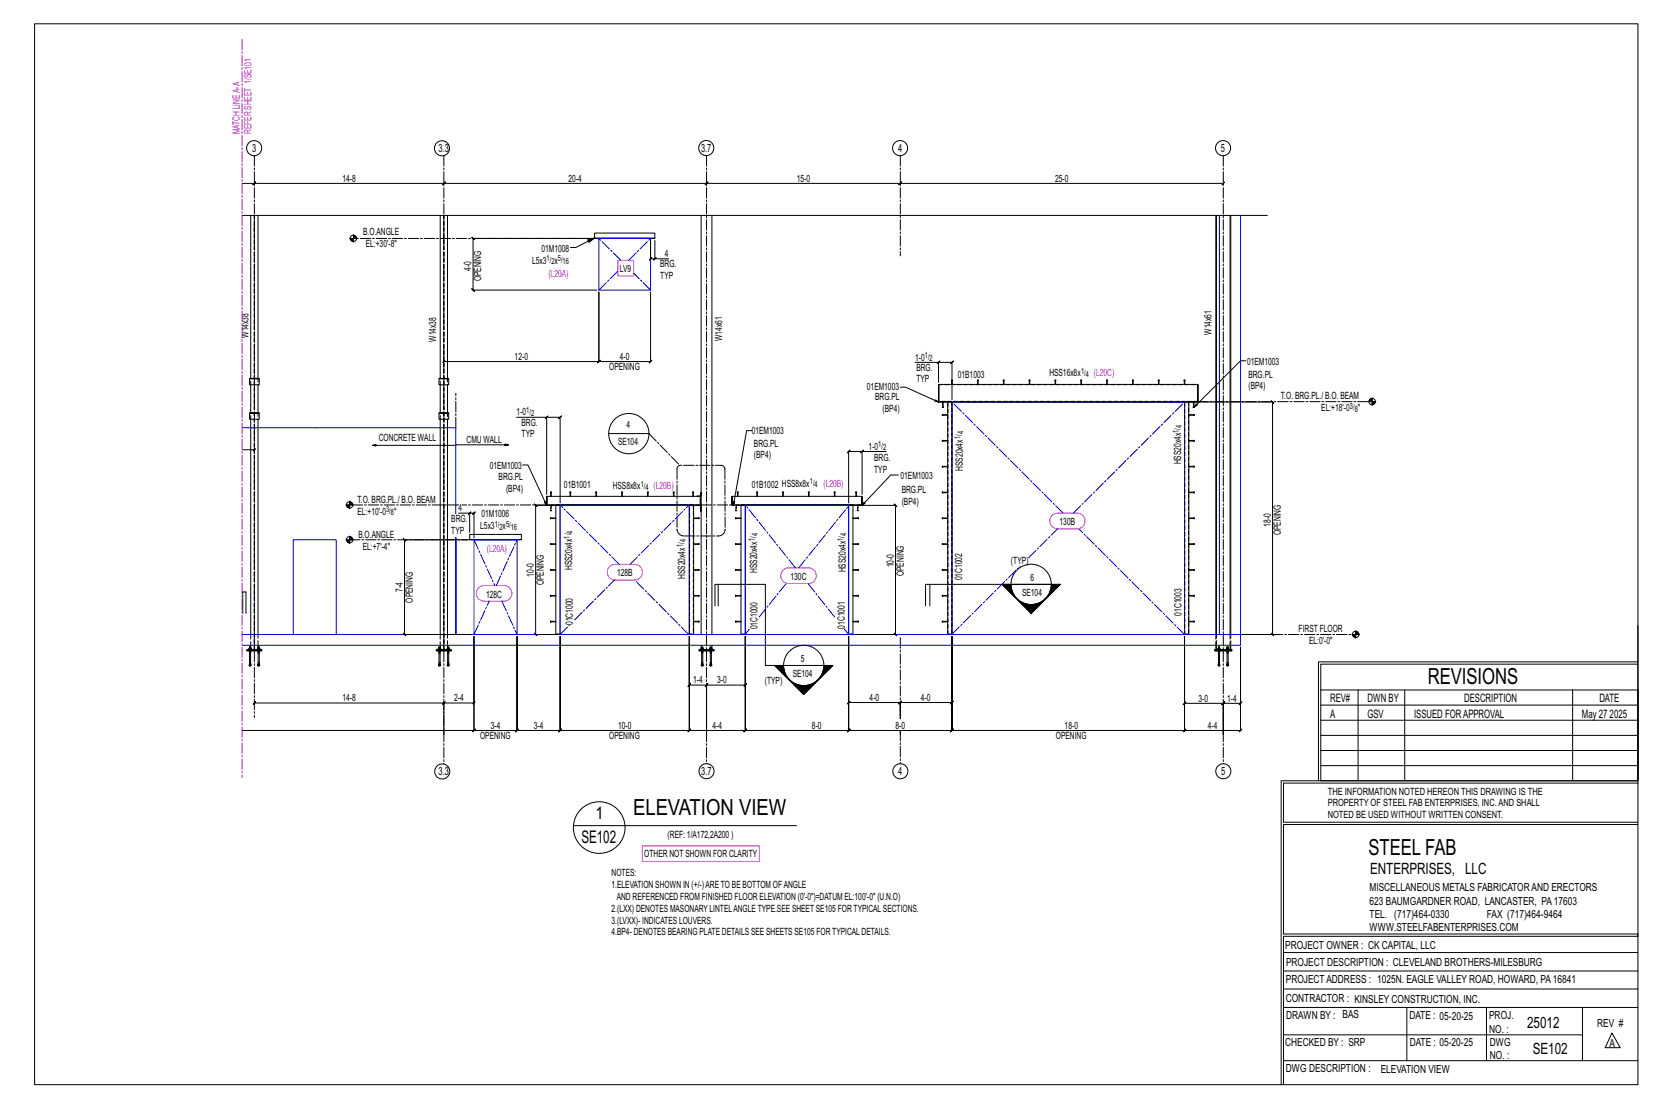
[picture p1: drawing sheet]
<svg xmlns="http://www.w3.org/2000/svg" width="914mm" height="610mm" viewBox="0 0 914 610" stroke-linecap="round" stroke-linejoin="round" font-family="sans-serif">
<g fill="none" stroke="#000" stroke-width=".55">
<path d="M19 13h883v584h-883zM133 101h7l-1 1 2-2-2 2 2-2-1 1h104v1l1-2-1 2 1-2-1 1h145l-1 1 2-2-2 2 2-2-1 1h107l-1 1 1-2-1 2 1-2v1h177v1l1-2-1 1M133 119h565M138 119v89M142 119v89M242 119v89M246 119v89M386 119v230M392 119v230M669 119v230M670 119v230M677 119v230"/>
<path d="M678 119v230M192 131h5M193 132l1 1M193 131l2 2M194 131l1 1M195 130v1M195 130l1 1M195 131h.1M195 129v4M326 131h-66l1 1-1-1v29v-1l1 1h-1h69M327 131h34zM327 131v-3h34v3"/>
<path d="M327 131l-3 1v1l3-2-10 5h-3M358 132v11h-1l2-1-1 1h3M361 132v11h7M361 143v-1l-1 1zM358 161v38l1-1-2 2 1-1h-28v-1l-1 2 1-1v-38v38l-1 1 1-1h-86M244 200l1-1zM504 200h13v11M517 200h7h-1l2-1-1 1v20M686 199h-3l-26 25 2-2v1l-2 1M137 208l6 1zM137 209v3h6v-3M138 212v15"/>
<path d="M142 212v15M242 208l5 1zM242 209v3h5v-3M242 212v15M246 212v15M496 213h3l18 8h-2v-1l2 1M516 200l1-1zM517 212v9zM517 212h142v9h-142zM524 209v1zM524 210v2v-2M538 209l1 1z"/>
<path d="M538 210v2v-2M552 209l1 1zM552 210v2l1-2M566 209l1 1zM567 210v2v-2M581 209v1zM581 210v2v-2M595 209v1zM595 210v2v-2M609 209l1 1zM609 210v2l1-2M623 209l1 1z"/>
<path d="M624 210v2v-2M638 209v1zM638 210v2v-2M652 209v1zM652 210v2v-2M659 212l1 9zM755 219l-1 2M755 220l-1 1M755 219v4M137 227l6 1zM137 228v3h6v-3M138 231v118"/>
<path d="M142 231v118M242 227l5 1zM242 228v3h5v-3M242 231v118M246 231v118M284 230h17v42M301 230h7l1-1-1 1v47M302 229l-2 1zM335 239h22M414 237h-3l-7 41v-2v2M517 221h4zM519 228v1z"/>
<path d="M519 224h.1M519 224v-3v3M519 228h3l-3 1M522 221h2zM522 221h2v128h-2zM524 221h128zM652 221h2zM652 221h2v128h-2zM653 221h48h-1l1 1v-1v128h-1l1 1v-1h-17M655 221h5zM657 224h.1M657 224v-3v3"/>
<path d="M657 228v1zM657 228h-3l3 1M753 221h4M755 220v1M755 221h.1M756 221l-1 1M757 221l-2 1M757 221l-2 2M757 222l-1 1M140 247h1l-2 1h1h-7M205 245l2 1v-1h-2h46M251 245h29h-2h2"/>
<path d="M288 256h3l10 22-1-1 1-1v2M475 249h-8l1-1-2 1h1v28M475 248l-1 1zM488 249h-13v23M519 257h.1M519 242v1zM519 257h3h-3M519 243h3h-3M657 257h.1M657 257h-3h3M657 242v1zM657 243h-3h3"/>
<path d="M190 278h5M191 278l1 2M191 278l1 1M192 278v1M192 278h.1M192 277l2 1M192 277l1 1M192 276l2 2M192 278h1M192 276v4M193 276l1 2M301 273v5z"/>
<path d="M301 273h85v5h-85zM303 271h1zM303 271v2v-2M306 278h2zM306 278h2v71h-2zM307 278h-12h-1l2 1-1-1v71h-1l2 1-1-1h12M309 278h70zM314 271h.1M314 271v2v-2M328 271h.1M328 271v2v-2M342 271h1z"/>
<path d="M342 271v2l1-2M356 271h1zM357 271v2v-2M371 271h.1M371 271v2v-2M379 278h3zM379 278h3v71h-3zM381 271h1zM381 271v2l1-2M382 278h4v4v-4zM384 273h2v-2v2zM386 273v5z"/>
<path d="M403 273v5zM403 273h71v5h-71zM406 271h.1M406 271v2v-2M408 278h2zM408 278h2v71h-2zM411 278h56zM417 271h.1M417 271v2v-2M431 271h.1M431 271v2v-2M445 271h1z"/>
<path d="M445 271v2v-2M459 271h1zM459 271v2l1-2M467 278h3zM467 278h3v71h-3zM468 278h25h-1l2 1-1-1v71h-1l2 1-1-1h-22M471 271h1zM471 271v2v-2M474 273l1 5zM495 262h-5l-15 16 1-1-1 1M519 271h.1M519 271h3h-3"/>
<path d="M657 271h.1M657 271h-3h3M190 297h5M191 298l1 1M191 297l1 2M192 297v1M192 296l2 1M192 296l1 1M192 297h1M192 295v4M193 295l1 2M252 283h7v10"/>
<path d="M258 297h-35h-1l1 1v-1v52h-1l1 1v-1h37M258 283l1-1zM259 297h28zM259 297v-3h28v3M259 283h2h-1l2-1-1 1v13M303 299v1zM303 285v1zM303 299h3l-3 1M303 285h3l-3 1M385 299v1zM385 299h-3l3 1M385 285v1z"/>
<path d="M385 285h-3l3 1M405 299v1zM405 285v1zM405 299h3l-3 1M405 285h3l-3 1M472 299l1 1zM472 299h-2l2 1M472 285l1 1zM472 285h-2l2 1M519 299v1zM519 285v1zM519 299h3l-3 1"/>
<path d="M519 285h3l-3 1M657 299v1zM657 299h-3l3 1M657 285v1zM657 285h-3l3 1M303 314h.1M303 314h3h-3M385 314h.1M385 314h-3h3M405 314h.1M405 314h3h-3M472 314h1z"/>
<path d="M472 314h-2h2M519 314h.1M519 314h3h-3M657 314h.1M657 314h-3h3M133 326h2v12M134 326v12M303 328h.1M303 328h3h-3M385 328h.1M385 328h-3h3M394 334v-12h27v44h5"/>
<path d="M395 322v12M405 328h.1M405 328h3h-3M472 328h1zM472 328h-2h2M512 322v12M519 328h.1M519 328h3h-3M552 322l16 15 16-15-16 16zM552 322l16 15 15-15M552 322l7 6M552 322l6 6"/>
<path d="M553 322l5 5M553 322l5 4M553 322l4 4M554 322l3 3M554 322l3 2M555 322l2 2M555 322l2 1M556 322l1 1M556 322h1M557 322h22h-69v12M562 331l6 6 6-6M563 332l5 5"/>
<path d="M563 332l5 4 4-4M564 332l4 4M564 332l4 4 3-4M565 333l3 2M565 333l3 2 2-2M566 333l2 2 2-2M566 333l2 1 1-1M567 333l1 1M567 333l1 1v-1M567 333h1M568 333h.1M571 332l-3 3"/>
<path d="M572 332l-4 4M573 331l-5 6M579 322h5l-16 16-16-16h4M579 322h.1M580 322l-1 1M581 322l-2 2M581 322l-3 2M581 322l-3 3M582 322l-4 3M582 322l-4 4M583 322l-6 6M584 322h-1l-6 5"/>
<path d="M657 328h.1M657 328h-3h3M136 358h8h-8zM136 358h8M137 358v9M137 357h.1M137 357h1h-1zM138 357h.1M138 357v-1h-1v1M138 358v9h-1M138 357h-1l1 1M138 355v3h4v-3"/>
<path d="M142 357v-1h1v1M142 358v9M142 357h.1M142 357h1h-1zM142 357l1 1h-1M143 357h.1M143 358v8M240 358h8h-8zM240 358h8M242 358v9M242 357h.1M242 357l-1 1h1"/>
<path d="M242 358l1 9h-1M242 357v-1v1M242 355v3h4v-3M246 357h2l-2 1M246 357h.1M246 357v-1h1v1M246 358v9M246 357h1h-1zM247 358v9h-1M247 357h.1M261 350v52l-1 1 2-1h-1h24l-1 1 1-1v-52v52l-1 1 1-1h23v1l1-1h-1v-52v52v1l1-1h-1h71v1l1-1h-1v-52v52v1l1-1h-1h31v1l1-1h-1v-52v52v1l1-1h-1h57l-1 1 2-1h-1v-52v52l-1 1 2-1h-1h57l-1 1 2-1h-1v-52v52l-1 1 2-1h-1h128l-1 1 2-1h-1v-52v52l-1 1 2-1h-1h31l-1 1 2-1h-1v-46v31h1l-2 1 1-1h-10h1l-1 1v-1v18v-18h1l-1 1v-1h-21h1l-2 1 1-1v-37M261 350v52h1l-2 1 1-1h-128"/>
<path d="M261 350v37h1l-2 1 1-1h-17M303 342v1zM303 342h3h-3M306 349h2zM379 349h3zM379 350v27v1l1-1h-1h10l-1 1 2-1h-1v28v-28l-1 1 2-1h-1h21v1l1-1h-1v-27M385 342v1zM385 342h-3h3M385 358h8h-8zM385 358h8M386 357v1M386 355v3h6v-3"/>
<path d="M386 358v8M387 358v9h-1M391 358v9M392 358v9h-1M392 357v1M405 342v1zM405 342h3h-3M408 349h2zM467 349h3zM467 350v37l-1 1 2-2-1 1h29l-1 1 1-2v1v9v-9l-1 1 1-2v1h28l-1 1 2-2-1 1v-37M472 342l1 1zM472 342h-2h2"/>
<path d="M519 342v1zM519 342h3h-3M522 349h2zM652 349h2zM657 342v1zM657 342h-3h3M669 358h9zM669 358h9M669 355v3l1-3M670 358h.1M670 357l2 1zM671 357h.1"/>
<path d="M671 357v-1v1M671 358v8M671 357h1h-1M672 358h3M675 357l2 1zM675 357h1zM676 357v-1v1M676 357h.1M676 358v8M677 358h.1M677 355v3l1-3M744 349h4"/>
<path d="M745 350l1 1M745 349l1 2M745 349l1 1M746 349v1M746 348l2 1M746 349h1M746 347v4M747 348l1 1M902 345v85h-197M137 367h.1M137 366h1v1h-1zM142 367h.1"/>
<path d="M142 366h1v1h-1zM143 366v1M143 367h-1M242 367h.1M242 366v1zM246 367h.1M246 366h1v1h-1zM386 367h.1M386 366h1v1h-1zM386 366v1M391 367h.1M391 366h1v1h-1z"/>
<path d="M427 366l15 16 16-16-16 16zM427 366l15 16 16-16M427 366l6 7M427 366l6 6M428 366l5 5M428 366l4 5M428 366l4 4M429 366l3 4M429 366l3 3M430 366l1 2M430 366l1 1M431 366v1"/>
<path d="M437 376l5 6 6-6M437 376l5 5M438 377l4 4 5-4M439 377l3 4 4-4M439 377l3 4M439 377l3 3 4-3M439 377l3 3 3-3M440 377l2 3M440 377l2 3 3-3M441 377l1 2 2-2M441 377l1 2M442 378h1"/>
<path d="M443 378h-1M444 377l-2 2M447 377l-5 4M448 376l-6 6M454 366h-28l16 17 17-17h-5M454 366v1M455 366l-2 2M456 366l-3 3M456 366l-3 4M457 366l-4 4M457 366l-4 5M458 366l-6 6"/>
<path d="M458 366l-7 7M671 366v1zM671 367h.1M671 366h1l-1 1M675 366l1 1zM676 367h.1M676 366v1M727 380h175v50h-175zM748 380v50M773 380v50M866 380v50M902 366h-175v14"/>
<path d="M902 364h-176v66M139 388l2-2zM140 387h104v1l1-2-1 1v18M244 388l1-1zM727 397h175M727 388h175M496 402v3zM727 413h175M727 405h175M705 430v167M727 422h175M902 431h-195v22h195"/>
<path d="M316 455h122M902 454h-195v60h195v2h-195v81M707 535h195M707 525h195M707 555h195M707 545h195M774 555v29M818 555v29M871 555v29M707 570h164M887 569l5 8h-8zM707 584h195"/>
<circle cx="140" cy="82" r="4"/>
<circle cx="243" cy="82" r="4"/>
<circle cx="389" cy="82" r="4"/>
<circle cx="496" cy="82" r="4"/>
<circle cx="673" cy="82" r="4"/>
<circle cx="195" cy="131" r="1.8"/>
<circle cx="346" cy="239" r="11"/>
<circle cx="755" cy="221" r="1.8"/>
<circle cx="192" cy="278" r="1.8"/>
<circle cx="192" cy="297" r="1.8"/>
<circle cx="568" cy="322" r="11"/>
<circle cx="746" cy="349" r="1.8"/>
<circle cx="442" cy="366" r="11"/>
<circle cx="243" cy="425" r="4"/>
<circle cx="389" cy="425" r="4"/>
<circle cx="496" cy="425" r="4"/>
<circle cx="673" cy="425" r="4"/>
<circle cx="330" cy="456" r="14"/>
</g>
<path d="M133 22v406" fill="none" stroke="#f0f" stroke-width=".55" stroke-dasharray="5.8 1 1 1"/>
<path d="M671 119v230M683 119v230h-31v-128h-128v128h-57v-71h-57v71h-31v-71h-71v71h-23v-52h-24v52h-10v-53v53M330 131h28v29h-28zM133 236h118M251 236v47zM161 297h24v52h-24zM133 349h550v6h-550" fill="none" stroke="#00f" stroke-width=".55"/>
<g fill="none" stroke="#000" stroke-width=".55" stroke-dasharray="2 1.4">
<path d="M140 119v239M244 119v239M140 124v4zM138 212v-4M140 209v-90M142 208v4M242 212v-4M244 209v-90M246 208v4M517 212h142M138 231v-4M142 227v4"/>
<path d="M242 231v-4M246 227v4M524 221v128M654 221v128M659 221h-142M301 278h5zM303 278v3M382 278v71M403 278h5zM405 278v3M470 278h5zM472 278v3"/>
<path d="M303 281h1M303 281v-3M304 281h-1M405 281h1M405 281v-3M406 281h-1M472 281h1M472 281v-3M473 281h-1M137 358h.1M137 358h1M137 357h.1"/>
<path d="M137 358v-1M137 360v-2M137 357v-1M137 356h1v1M137 357h1M137 358h1zM138 358h.1M138 357h.1M138 358v-1M138 357v1M138 358v2M138 358h-1"/>
<path d="M138 357h1l-1 1M138 358h-1l1-1M138 355v-6M140 358v-149M142 358h.1M142 357h.1M142 358v-1M142 357h1l-1 1M142 349v6M142 358h1M142 360v-2M142 357v-1"/>
<path d="M142 356h1v1M142 357l1 1M142 357h1M143 358h-1M143 358h.1M143 357v1M143 357h.1M143 358v2M241 358h1M242 358h-1M242 358h.1M242 357h.1"/>
<path d="M242 358v-1M242 360v-2M242 357v-1M242 356v1M242 357v1M242 358v2M242 357h1l-1 1M242 358h-1l1-1M242 355v-6M242 358h1M243 358h-1M244 358v-149"/>
<path d="M246 358h.1M246 357h.1M246 358v-1M246 357h2l-1 1M246 349v6M246 358h1M246 360v-2M246 357v-1M246 356h1v1M246 357h1M247 358h-1M247 358h.1"/>
<path d="M247 357h.1M247 358v-1M247 357v1M247 358v2M380 349v-71M386 357h1l-1 1M386 358v-1M386 357h.1M386 358h.1M386 358h1M386 358v-2M386 360v-2"/>
<path d="M386 356h1v1M386 357h1h-1zM386 357h1M387 358h.1M387 357h.1M387 357v1M387 358h-1M387 358v2M391 357h.1M391 358h.1M391 358v-2M391 360v-2"/>
<path d="M391 358v-1M391 356h1v1M391 357h1h-1zM391 357l1 1M391 358h1M391 357v1M391 357h1M392 358h-1M392 358h.1M392 357l-1 1M392 357h.1M392 357v1"/>
<path d="M392 358v2M392 358h-2l2-1M522 349v-128M652 349v-128M669 355v-6M670 349v6M671 358h.1M671 357h.1M671 358v-1M671 360v-2M671 357v-1M671 356v1"/>
<path d="M671 357v1M671 358v2M672 358h.1M672 358h-2M675 358h1M675 358h.1M675 357h.1M675 357h1M676 358v-1M676 357h.1M676 360v-2M676 357v-1"/>
<path d="M676 358h-1M676 358h.1M676 356v1M676 357v1M676 358v2M677 358h-2M677 355v-6M678 349v6M137 367v-1M137 366v-1M138 367v-1M138 366v1"/>
<path d="M138 365v1M142 367v-1M142 366v-1M143 366v1M143 365v1M242 367v-1M242 366v-1M242 366v1M242 365v1M246 367v-1M246 366v-1M247 367v-1"/>
<path d="M247 366v1M247 365v1M386 367v-1M386 366v-1M387 367v-1M387 366v1M387 365v1M391 367v-1M391 366v-1M391 366v1M392 366v1M392 365v1"/>
<path d="M671 367v-1M671 366v-1M671 366v1M671 365v1M675 367v-1M676 367v-1M676 366v-1M676 366v1M676 365v1"/>
</g>
<path d="M340 143h9v9h-9zM579 284l3-1h11a4 4 0 0 1 4 4 4 4 0 0 1-4 4h-11a4 4 0 0 1-4-3 4 4 0 0 1 1-4zM336 312l2-1h11a4 4 0 0 1 5 4 4 4 0 0 1-5 4h-10a4 4 0 0 1-4-2 4 4 0 0 1 1-5zM431 314l2-1h12a4 4 0 0 1 4 4 4 4 0 0 1-4 4h-11a4 4 0 0 1-4-2 4 4 0 0 1 1-5zM264 324l2-2h11a4 4 0 0 1 5 5 4 4 0 0 1-5 4h-10a4 4 0 0 1-4-3 4 4 0 0 1 1-4zM354 466h64v8h-64z" fill="none" stroke="#f0f" stroke-width=".55"/>
<g fill="none" stroke="#000" stroke-width=".55" stroke-dasharray="5.8 1 1 1">
<path d="M140 86v309M244 86v335M389 86v335M496 86v55M673 86v335M327 131h-132M251 236v-19M357 239l17 17h23M659 221h94M373 258v33M374 256l-1 1v1M399 258v33"/>
<path d="M399 258l-1-1-1-1M252 278h-57M301 278h-46M386 278h17M192 297h67M373 291l1 3 3 1M377 295h18M395 295l3-1 1-3M496 351v45M683 349h63M496 402v19"/>
</g>
<g fill="none" stroke="#00f" stroke-width=".55" stroke-dasharray="5.8 1 1 1">
<path d="M330 160l10-11M342 143l-12-12M346 143l12-12M358 160l-9-10M261 297l11 25M585 283l-61-62M591 283l61-62M341 311l-32-33M347 311l32-33M438 313l-28-35M440 313l27-35M566 307l16-16"/>
<path d="M273 322l12-25M276 331l9 18M418 340l15-19M460 340l-15-19M261 349l8-18M308 349l5-5M316 341l22-22M379 349l-30-30M410 349l2-2M467 349l-2-3M524 349l38-37M652 349l-58-58"/>
</g>
<g font-size="12.2">
<text x="786" y="377">REVISIONS</text>
<text x="349" y="449">ELEVATION VIEW</text>
<text x="753" y="471">STEEL FAB</text>
</g>
<g font-size="9.6">
<text x="328" y="451">1</text>
<text x="320" y="464">SE102</text>
</g>
<g font-size="8.6">
<text x="754" y="481">ENTERPRISES, LLC</text>
<text x="841" y="566">25012</text>
<text x="844" y="580">SE102</text>
</g>
<g font-size="6.4">
<text x="732" y="386">REV#</text>
<text x="753" y="386">DWN BY</text>
<text x="806" y="386">DESCRIPTION</text>
<text x="880" y="386">DATE</text>
<text x="732" y="395">A</text>
<text x="753" y="395">GSV</text>
<text x="778" y="395">ISSUED FORAPPROVAL</text>
<text x="871" y="395">May 27</text>
<text x="886" y="395">2025</text>
</g>
<g font-size="6.2">
<text x="139" y="84">3</text>
<text x="241" y="84">3.3</text>
<text x="386" y="84">3.7</text>
<text x="494" y="84">4</text>
<text x="672" y="84">5</text>
<text x="241" y="427">3.3</text>
<text x="386" y="427">3.7</text>
<text x="495" y="427">4</text>
<text x="672" y="427">5</text>
</g>
<g font-size="6.1">
<text x="754" y="491">MISCELLANEOUS METALS FABRICATORAND ERECTORS</text>
<text x="754" y="498">623 BAUMGARDNER ROAD, LANCASTER, PA17603</text>
<text x="754" y="505">TEL. (717)464-0330</text>
<text x="819" y="505">FAX (717)464-9464</text>
<text x="754" y="513">WWW.STEELFABENTERPRISES.COM</text>
<text x="708" y="523">PROJECT OWNER : CK CAPITAL, LLC</text>
<text x="708" y="532">PROJECT DESCRIPTION : CLEVELAND BROTHERS-MILESBURG</text>
<text x="708" y="541">PROJECTADDRESS : 1025N. EAGLE VALLEY ROAD, HOWARD, PA16841</text>
<text x="708" y="552">CONTRACTOR : KINSLEY CONSTRUCTION, INC.</text>
<text x="708" y="561">DRAWN BY : BAS</text>
<text x="776" y="561">DATE : 05-20-25</text>
<text x="820" y="561">PROJ.</text>
<text x="820" y="569">NO. :</text>
<text x="879" y="566">REV #</text>
<text x="708" y="576">CHECKED BY : SRP</text>
<text x="776" y="576">DATE : 05-20-25</text>
<text x="820" y="576">DWG</text>
<text x="886" y="577">A</text>
<text x="820" y="583">NO. :</text>
<text x="708" y="590">DWG DESCRIPTION :</text>
<text x="760" y="591">ELEVATION VIEW</text>
</g>
<g font-size="5.5" fill="#f0f">
<text x="132" y="74" transform="rotate(-90 132 74)">MATCH LINEA-A</text>
<text x="138" y="74" transform="rotate(-90 138 74)">REFER SHEET 1/SE101</text>
<text x="302" y="152">(L20A)</text>
<text x="602" y="207">(L20C)</text>
<text x="360" y="269">(L20B)</text>
<text x="453" y="268">(L20B)</text>
<text x="268" y="304">(L20A)</text>
</g>
<g font-size="5.5">
<text x="189" y="100">14-8</text>
<text x="313" y="100">20-4</text>
<text x="439" y="100">15-0</text>
<text x="581" y="100">25-0</text>
<text x="200" y="130">B.O.ANGLE</text>
<text x="201" y="136">EL:+30'-8&quot;</text>
<text x="298" y="139">01M1008</text>
<text x="366" y="142">4</text>
<text x="259" y="149" transform="rotate(-90 259 149)">4-0</text>
<text x="293" y="145">L5x3</text>
<text x="305" y="145">x</text>
<text x="341" y="150">LV9</text>
<text x="363" y="147">BRG.</text>
<text x="265" y="155" transform="rotate(-90 265 155)">OPENING</text>
<text x="363" y="153">TYP</text>
<text x="667" y="185" transform="rotate(-90 667 185)">W14x61</text>
<text x="137" y="186" transform="rotate(-90 137 186)">W14x38</text>
<text x="240" y="188" transform="rotate(-90 240 188)">W14x38</text>
<text x="398" y="188" transform="rotate(-90 398 188)">W14x61</text>
<text x="283" y="198">12-0</text>
<text x="335" y="204">OPENING</text>
<text x="341" y="198">4-0</text>
<text x="504" y="199">1-0</text>
<text x="686" y="201">01EM1003</text>
<text x="504" y="204">BRG.</text>
<text x="527" y="208">01B1003</text>
<text x="578" y="207">HSS16x8x</text>
<text x="687" y="208">BRG.PL</text>
<text x="477" y="215">01EM1003</text>
<text x="504" y="211">TYP</text>
<text x="687" y="214">(BP4)</text>
<text x="482" y="220">BRG.PL</text>
<text x="705" y="220">T.O. BRG.PL./ B.O. BEAM</text>
<text x="486" y="227">(BP4)</text>
<text x="727" y="226">EL:+18'-0</text>
<text x="748" y="226">&quot;</text>
<text x="284" y="229">1-0</text>
<text x="287" y="234">BRG.</text>
<text x="345" y="236">4</text>
<text x="414" y="239">01EM1003</text>
<text x="208" y="243">CONCRETE WALL</text>
<text x="257" y="244">CMU WALL</text>
<text x="287" y="241">TYP</text>
<text x="340" y="245">SE104</text>
<text x="415" y="246">BRG.PL</text>
<text x="127" y="247">2-0</text>
<text x="478" y="248">1-0</text>
<text x="415" y="252">(BP4)</text>
<text x="481" y="254">BRG.</text>
<text x="650" y="256" transform="rotate(-90 650 256)">HSS20x4x</text>
<text x="270" y="258">01EM1003</text>
<text x="481" y="260">TYP</text>
<text x="530" y="259" transform="rotate(-90 530 259)">HSS20x4x</text>
<text x="274" y="264">BRG.PL</text>
<text x="310" y="269">01B1001</text>
<text x="337" y="269">HSS8x8x</text>
<text x="414" y="269">01B1002 HSS8x8x</text>
<text x="496" y="264">01EM1003</text>
<text x="279" y="271">(BP4)</text>
<text x="496" y="271">BRG.PL</text>
<text x="197" y="277">T.O. BRG.PL./ B.O. BEAM</text>
<text x="252" y="282">4</text>
<text x="496" y="278">(BP4)</text>
<text x="197" y="283">EL:+10'-0</text>
<text x="217" y="283">&quot;</text>
<text x="248" y="287">BRG.</text>
<text x="265" y="285">01M1006</text>
<text x="264" y="291">L5x3</text>
<text x="277" y="291">x</text>
<text x="583" y="289">130B</text>
<text x="700" y="290" transform="rotate(-90 700 290)">18-0</text>
<text x="197" y="296">B.O.ANGLE</text>
<text x="248" y="294">TYP</text>
<text x="705" y="295" transform="rotate(-90 705 295)">OPENING</text>
<text x="200" y="303">EL:+7'-4&quot;</text>
<text x="557" y="310">(TYP)</text>
<text x="294" y="318" transform="rotate(-90 294 318)">10-0</text>
<text x="315" y="314" transform="rotate(-90 315 314)">HSS20x4x</text>
<text x="340" y="317">128B</text>
<text x="417" y="315" transform="rotate(-90 417 315)">HSS20x4x</text>
<text x="466" y="315" transform="rotate(-90 466 315)">HSS20x4x</text>
<text x="492" y="312" transform="rotate(-90 492 312)">10-0</text>
<text x="498" y="317" transform="rotate(-90 498 317)">OPENING</text>
<text x="299" y="322" transform="rotate(-90 299 322)">OPENING</text>
<text x="377" y="319" transform="rotate(-90 377 319)">HSS20x4x</text>
<text x="435" y="319">130C</text>
<text x="530" y="320" transform="rotate(-90 530 320)">01C1002</text>
<text x="567" y="320">6</text>
<text x="222" y="326" transform="rotate(-90 222 326)">7-4</text>
<text x="268" y="329">128C</text>
<text x="563" y="328">SE104</text>
<text x="227" y="332" transform="rotate(-90 227 332)">OPENING</text>
<text x="650" y="339" transform="rotate(-90 650 339)">01C1003</text>
<text x="315" y="344" transform="rotate(-90 315 344)">01C1000</text>
<text x="417" y="347" transform="rotate(-90 417 347)">01C1000</text>
<text x="465" y="346" transform="rotate(-90 465 346)">01C1001</text>
<text x="715" y="348">FIRST FLOOR</text>
<text x="721" y="355">EL:0'-0&quot;</text>
<text x="441" y="364">5</text>
<text x="382" y="376">1-4</text>
<text x="395" y="376">3-0</text>
<text x="421" y="377">(TYP)</text>
<text x="436" y="373">SE104</text>
<text x="189" y="386">14-8</text>
<text x="250" y="386">2-4</text>
<text x="479" y="386">4-0</text>
<text x="507" y="386">4-0</text>
<text x="660" y="386">3-0</text>
<text x="676" y="386">1-4</text>
<text x="270" y="401">3-4</text>
<text x="294" y="401">3-4</text>
<text x="340" y="401">10-0</text>
<text x="392" y="401">4-4</text>
<text x="447" y="401">8-0</text>
<text x="493" y="401">8-0</text>
<text x="586" y="401">18-0</text>
<text x="665" y="401">4-4</text>
<text x="264" y="407">OPENING</text>
<text x="335" y="407">OPENING</text>
<text x="581" y="407">OPENING</text>
<text x="731" y="438">THE INFORMATION NOTED HEREON THIS DRAWING IS THE</text>
<text x="731" y="444">PROPERTY OF STEEL FAB ENTERPRISES, INC.AND SHALL</text>
<text x="731" y="451">NOTED BE USED WITHOUT WRITTEN CONSENT.</text>
<text x="368" y="461">(REF: 1/A172,2A200 )</text>
<text x="355" y="472">OTHER NOT SHOWN FOR CLARITY</text>
<text x="337" y="483">NOTES:</text>
<text x="337" y="489">1.ELEVATION SHOWN IN (+/-)ARETO BE BOTTOM OFANGLE</text>
<text x="340" y="496">AND REFERENCED FROM FINISHED FLOOR ELEVATION (0'-0&quot;)=DATUM EL:100'-0&quot; (U.N.O)</text>
<text x="337" y="502">2.(LXX) DENOTES MASONARYLINTELANGLETYPE.SEE SHEET SE105 FOR TYPICALSECTIONS.</text>
<text x="337" y="509">3.(LVXX)- INDICATES LOUVERS.</text>
<text x="337" y="515">4.BP4- DENOTES BEARING PLATE DETAILS SEE SHEETS SE105 FOR TYPICALDETAILS.</text>
</g>
<g font-size="4.7">
<text x="301" y="144">1/</text>
<text x="307" y="144">5/</text>
<text x="304" y="146">2</text>
<text x="310" y="146">16</text>
<text x="509" y="197">1/</text>
<text x="512" y="199">2</text>
<text x="595" y="206">1/</text>
<text x="598" y="208">4</text>
<text x="290" y="228">1/</text>
<text x="743" y="225">3/</text>
<text x="746" y="227">8</text>
<text x="292" y="229">2</text>
<text x="530" y="239" transform="rotate(-90 530 239)">4</text>
<text x="649" y="238" transform="rotate(-90 649 238)">1/</text>
<text x="651" y="236" transform="rotate(-90 651 236)">4</text>
<text x="529" y="242" transform="rotate(-90 529 242)">1/</text>
<text x="484" y="246">1/</text>
<text x="486" y="248">2</text>
<text x="353" y="268">1/</text>
<text x="355" y="270">4</text>
<text x="446" y="267">1/</text>
<text x="448" y="268">4</text>
<text x="213" y="282">3/</text>
<text x="215" y="284">8</text>
<text x="272" y="290">1/</text>
<text x="275" y="292">2</text>
<text x="279" y="290">5/</text>
<text x="281" y="292">16</text>
<text x="315" y="294" transform="rotate(-90 315 294)">4</text>
<text x="314" y="297" transform="rotate(-90 314 297)">1/</text>
<text x="378" y="299" transform="rotate(-90 378 299)">4</text>
<text x="416" y="298" transform="rotate(-90 416 298)">1/</text>
<text x="417" y="295" transform="rotate(-90 417 295)">4</text>
<text x="464" y="298" transform="rotate(-90 464 298)">1/</text>
<text x="466" y="295" transform="rotate(-90 466 295)">4</text>
<text x="376" y="301" transform="rotate(-90 376 301)">1/</text>
</g>
</svg>
